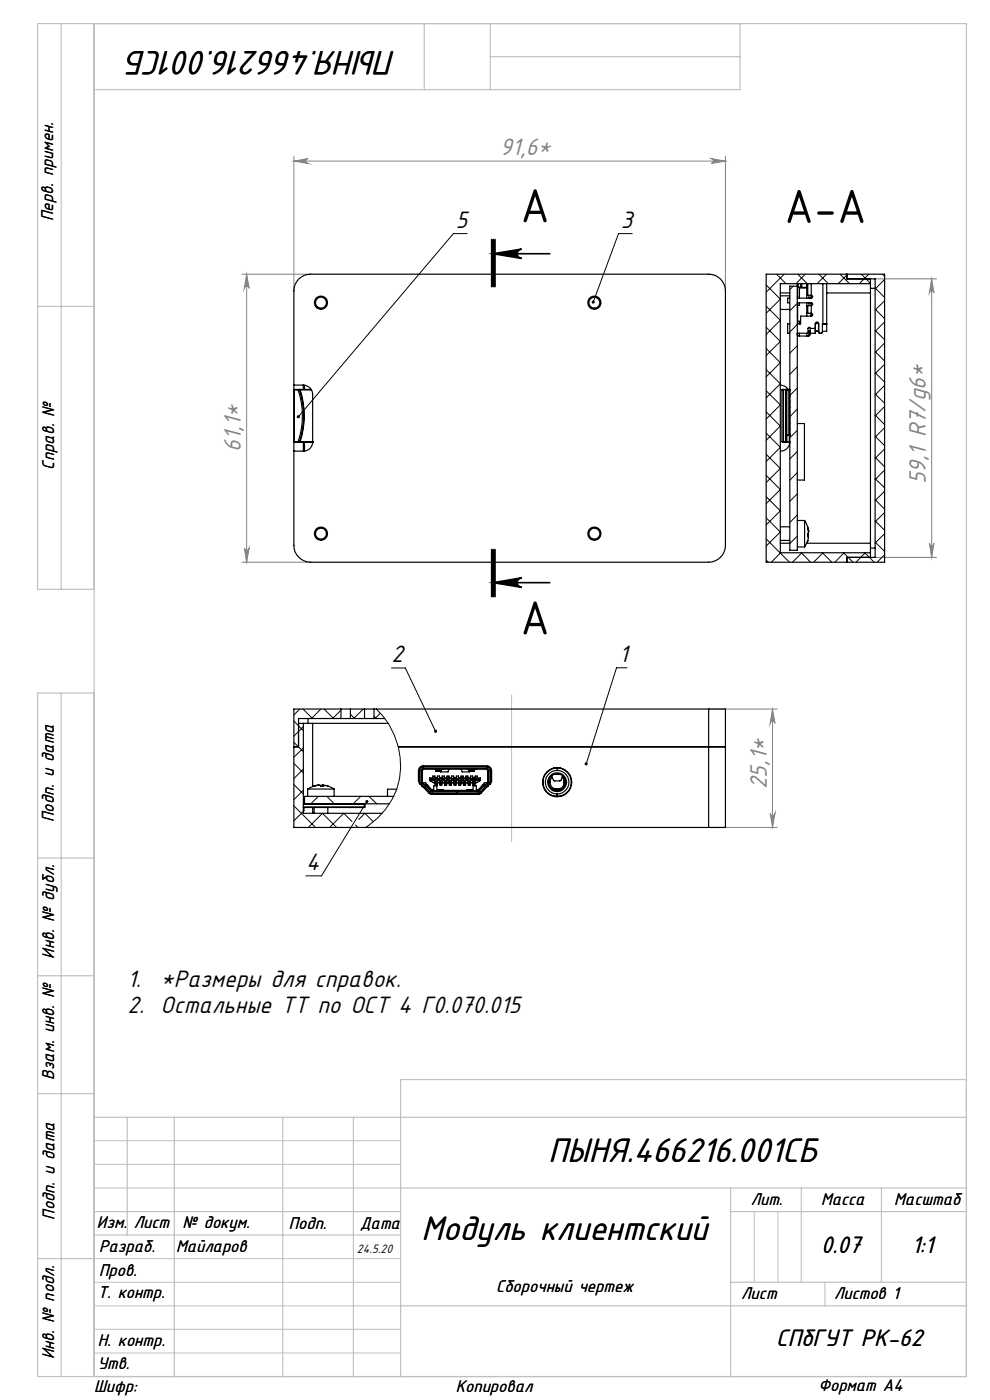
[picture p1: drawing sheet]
<svg xmlns="http://www.w3.org/2000/svg" width="210mm" height="297mm" viewBox="0 0 210 297" stroke-linecap="round" stroke-linejoin="round" font-family="sans-serif">
<path d="M104.3 50.8v10M104.6 53.8l6-1a.99 .99 0 0 0-.9 1 .99 .99 0 0 0 .9 1zM104.6 53.8h12M104.6 50.8v10M105 50.8v10M104.3 116.6v10M104.6 116.6v10M105 116.6v10zM104.6 123.6l6-1a1.01 1.01 0 0 0-.9 1 1.01 1.01 0 0 0 .9 1zM104.6 123.6h12" fill="none" stroke="#000" stroke-width=".35"/>
<g fill="none" stroke="#808080" stroke-width=".21">
<path d="M62.3 33.2v28.5M62.3 34.2h91.6M62.3 34.2l3-.5a.51 .51 0 0 0-.4 .5 .51 .51 0 0 0 .4 .5zM150.9 33.7l3 .5-3 .5a.51 .51 0 0 0 .4-.5 .51 .51 0 0 0-.4-.5zM153.9 33.2v28.5M51.3 58.2h14.6M52.3 58.2v61.1M52.3 58.2l.5 3a.51 .51 0 0 0-.5-.5 .51 .51 0 0 0-.5 .5zM185.6 59.2h13M197.6 59.2l.5 3a.49 .49 0 0 0-.5-.5 .49 .49 0 0 0-.5 .5zM197.6 59.2v59M51.3 119.3h14.6"/>
<path d="M51.8 116.3a.51 .51 0 0 0 .5 .4 .51 .51 0 0 0 .5-.4l-.5 3zM185.6 118.2h13M197.1 115.2a.49 .49 0 0 0 .5 .5 .49 .49 0 0 0 .5-.5l-.5 3zM150.3 150.4h14.6M163.9 150.4l.5 3.1a.51 .51 0 0 0-.5-.5 .51 .51 0 0 0-.5 .5zM163.9 150.4v25.1M150.3 175.5h14.6M163.4 172.5a.51 .51 0 0 0 .5 .5 .51 .51 0 0 0 .5-.5l-.5 3z"/>
</g>
<path d="M99.1 49.6h-2.9l-32.9 38.8M134.1 49.6h-2.9l-5.4 14.5M83 141.7h3l6.4 13.4M133 141.7h-2.2l-6.4 20.3M77.8 170l-9.6 15.8h-3.3" fill="none" stroke="#000" stroke-width=".21"/>
<path d="M108.5 147.4v31.1M20 242h65M20 247h65M20 252h65M160 257v15M165 257v15M20 277h65M20 272h65M20 267h65M20 287h65M20 282h65" fill="none" stroke="#c0c0c0" stroke-width=".21"/>
<g fill="none" stroke="#c0c0c0" stroke-width=".25">
<path d="M13 5v120M20 5v287M90 5v14M104 5v14M104 12h53M157 5v14h-137M8 65h12M20 125h-12v-120h197v287h-197v-145h12M13 147v145M8 182h12M8 207h12M8 232h12"/>
<path d="M20 237h185M27 237v25M37 237v55M60 237v55M75 237v55M205 229h-120v63M20 257h65M85 252h120M155 252v40M155 257h50M170 252v20M187 252v20"/>
<path d="M8 267h12M20 262h65M85 277h120M155 272h50M175 272v5"/>
</g>
<g fill="#000">
<path d="M104.6 53.8l6-1a.99 .99 0 0 0-.9 1 .99 .99 0 0 0 .9 1zM104.6 123.6l6-1a1.01 1.01 0 0 0-.9 1 1.01 1.01 0 0 0 .9 1z"/>
<path d="M92.1 154.9v.1a.33 .33 0 0 0 .1 .4 .33 .33 0 0 0 .3 0l-.1-.3 .1 .3 .2-.1a.34 .34 0 0 0-.1-.5 .34 .34 0 0 0-.5 .1zM124.1 161.8a.31 .31 0 0 0-.1 .3 .31 .31 0 0 0 .2 .2l.2-.3-.2 .3a.33 .33 0 0 0 .5-.3 .33 .33 0 0 0-.6-.2zM77.6 169.8a.32 .32 0 0 0 0 .5 .32 .32 0 0 0 .5-.1 .32 .32 0 0 0-.1-.4l-.2 .2 .2-.2zM63 88.2v.4l.3-.2-.2 .2a.33 .33 0 0 0 .4 0 .33 .33 0 0 0 0-.5 .33 .33 0 0 0-.5 .1zM125.6 63.8l-.1 .3 .1 .3 .2-.3-.1 .3a.33 .33 0 0 0 .4-.4 .33 .33 0 0 0-.5-.2z"/>
</g>
<g fill="#808080">
<path d="M62.3 34.2l3-.5a.51 .51 0 0 0-.4 .5 .51 .51 0 0 0 .4 .5zM150.9 33.7l3 .5-3 .5a.51 .51 0 0 0 .4-.5 .51 .51 0 0 0-.4-.5z"/>
<path d="M197.6 59.2l.5 3a.49 .49 0 0 0-.5-.5 .49 .49 0 0 0-.5 .5zM197.1 115.2a.49 .49 0 0 0 .5 .5 .49 .49 0 0 0 .5-.5l-.5 3z"/>
<path d="M163.4 172.5a.51 .51 0 0 0 .5 .5 .51 .51 0 0 0 .5-.5l-.5 3zM163.9 150.4l.5 3.1a.51 .51 0 0 0-.5-.5 .51 .51 0 0 0-.5 .5z"/>
<path d="M52.3 58.2l.5 3a.51 .51 0 0 0-.5-.5 .51 .51 0 0 0-.5 .5zM51.8 116.3a.51 .51 0 0 0 .5 .4 .51 .51 0 0 0 .5-.4l-.5 3z"/>
</g>
<g fill="none" stroke="#000" stroke-width=".21">
<path d="M164.7 58.2l2 2M166.3 58.2l-3.8 3.8M169.2 58.2l2 2M170.8 58.2l-2 2M173.7 58.2l2 2M175.3 58.2l-2 2M178.2 58.2l2 2M179.8 58.2l-2 2M182.7 58.2l1.9 1.9M184.3 58.2l-2 2M187.2 58.2l.4 .4M187.6 59.3l-2 2"/>
<path d="M162.5 60.5l3 3-3 3M162.5 64.9l3 3-3 3M162.5 69.4l3 3-3 3M162.5 73.9l3 3-3 3M162.5 78.4l3 3-3 3M168.3 60.7l-.8 .8M169.1 64.3l-1.6 1.6M169.1 73.3l-1.6 1.6M169.1 77.8l-1.6 1.6M169.1 68.8l-1.6 1.6M185.6 65.6l2 2M185.6 61.1l2 2"/>
<path d="M185.6 79.1l2 2M185.6 74.6l2 2M185.6 70.1l2 2M187.6 72.8l-2 2M187.6 63.8l-2 2M187.6 68.3l-2 2M187.6 77.3l-2 2M162.5 82.9l3 3-3 3M162.5 87.4l3 3-3 3M162.5 91.9l3 3-3 3M162.5 96.4l3 3-3 3M169.1 91.3l-1.6 1.6"/>
<path d="M169.1 95.8l-1.6 1.6M169.1 82.3l-1.6 1.6M169.1 86.8l-1.6 1.6M185.6 97l2 2M185.6 92.5l2 2M185.6 88l2 2.1M185.6 83.6l2 1.9M187.6 86.3l-2 2M187.6 90.7l-2 2M187.6 99.7l-2 2M187.6 81.8l-2 2M187.6 95.2l-2 2"/>
<path d="M162.5 100.9l3 3-3 3M162.5 105.4l3 3-3 3M162.5 109.9l3 3-3 2.9M162.5 118.8l.5 .5M162.5 114.3l5 5M165.6 117.3l-2 2M169.1 104.8l-1.6 1.6M169.1 109.3l-1.6 1.5M169.1 100.3l-1.6 1.6M169.1 113.7l-1.6 1.6M170 117.3l1.9 2M170.1 117.3l-2 2"/>
<path d="M174.4 117.3l2.1 2M174.6 117.3l-2 2M178.9 117.3l2 2M179.1 117.3l-2 2M183.4 117.3l2 2M183.6 117.3l-2 2M185.6 115l2 2M185.6 110.5l2 2M185.6 106l2 2M185.6 101.5l2 2M187.6 104.2l-2 2M187.6 108.7l-2 2"/>
<path d="M187.6 113.2l-2 2M187.6 117.7l-1.5 1.6M62.3 157.5l2 2M62.3 153l2 2M63.6 150.4l-1.3 1.3M64.3 150.4l2 2M64.3 154.2l-2 2M64.3 158.7l-2 2M68.1 150.4l-2 2M68.8 150.4l2 2M72.3 150.7l-1.7 1.7M74.3 151.5l.9 .9"/>
<path d="M77 150.4l-2 2M79.3 152l.5 .4M79.8 150.4a16.2 16.2 0 0 1 3.3 19.3 17.1 17.1 0 0 1-5.5 5.8M80.7 151.3l-1.1 1.1M62.3 175.4l.1 .1M62.3 171l4.6 4.5M62.3 166.4l2 2M62.3 162l2 2M64.3 163.2l-2 2M64.3 167.6l-2 2M64.3 172.2l-2 1.9M65.4 175.5l3-3 3 3"/>
<path d="M67.5 168.9l-1.6 1.6M69.3 168.9l1.6 1.6M74.6 174.3l-1.7-1.8-3 3M75.4 175l.5 .5M76.1 173.8l1.3-1.3 1.8 1.8M76.5 168.9l-1.6 1.6M78.3 168.9l1.6 1.6"/>
</g>
<g fill="none" stroke="#000" stroke-width=".25">
<path d="M162.5 58.2h25.1v61.1h-25.1zM179.6 58.2v1h6v59h-6v1.1M184.6 59.2v1M165.5 62.8h2M165.5 65.6h2M165.5 62.2h2M167.5 68.7h-.4v2h.4M167.5 63.2h-.4v1h.4M169.1 64.2h3a.3 .3 0 0 1 .3 .3 .3 .3 0 0 1-.3 .3M169.1 62.9h.1M169.1 62.6h.1M169.1 67h.1"/>
<path d="M169.1 60.2v56.5h-1.6v-56h1.6M169.1 71.1h.1M169.1 62.1h.1M169.1 61.5h.1M169.1 64.9h.1M169.1 65.2h.1M169.2 68.2h.4v.5M169.2 64.2v4.5M169.2 70.7v.6h2.4M169.3 60.2v.8M169.6 61.1h1.5v-.1h-1.9v2.2M169.6 61v2.2"/>
<path d="M169.6 64.2v.6h-.5M169.6 70.7v.6M169.8 60.2v.8M170.1 60.2v.8M171.1 60.2v3M171.1 64.2v2.9M171.1 70.7v.6M171.1 62.6h.2M171.1 66.5h.2M171.1 64.8h.2M171.3 62.6h.8M171.3 66.5h.8"/>
<path d="M171.3 64.8h.8M171.3 60.2v2.4M171.3 64.8v1.7M171.6 70.2h.3v.8l-.3 .3zM171.6 62.6v.6M171.6 64.2v.6M171.9 69.7a.25 .25 0 0 0-.3-.3 .25 .25 0 0 0-.2 .3v1h-2.3M171.9 69.7v1h1v-1M171.9 69.7h1M172 66.5v.6M172 62.6v.6M172 64.2v.6"/>
<path d="M172.1 66.5a.3 .3 0 0 1 .3 .3 .3 .3 0 0 1-.3 .3h-2.3v1.6h-.7M172.1 62.6a.3 .3 0 0 1 .3 .3 .3 .3 0 0 1-.3 .3h-3M172.1 60.2v2.4M172.1 64.8v1.7M172.1 62.6v.6M172.1 64.2v.6M172.1 66.5v.6M172.9 70.2h.7v-1.3a.34 .34 0 0 0-.3-.3 .34 .34 0 0 0-.3 .3v1.4h.7M174.6 68.7h.8M174.6 68.7l-.2 1.7-.2 .3h-.4l-.1-.2v-1.8a.37 .37 0 0 0-.4-.4 .37 .37 0 0 0-.4 .4v1M174.6 60.2v8.5M174.7 68.7l.7 .1"/>
<path d="M174.9 68.7v.1M175.4 68.7v.1M175.4 68.8v1.5h-1M175.4 60.2v8.5M175.4 62.2h9.2M184.6 60.2v2M184.6 60.2h-19.1v57.1h19.1M184.6 62.2v53M184.6 61.2h1M62.3 93.7l.1 .1M62.3 93.7h.1M62.3 82.7h.1"/>
<path d="M62.3 81.7v-20a3.5 3.5 0 0 1 3.6-3.5h84.4a3.6 3.6 0 0 1 3.6 3.5v54a3.6 3.6 0 0 1-3.6 3.6h-84.4a3.6 3.6 0 0 1-3.6-3.6v-20M62.3 93.7v2M62.3 81.7v1M62.3 82.7v11M62.3 95.7h2M62.3 81.7h2M62.4 82.6v.1M62.4 93.7v.1M62.4 82.6l-.1 .1M62.4 82.6h.9M62.4 82.7h.9M62.4 93.8h.9"/>
<path d="M62.4 93.7h.9M62.4 82.7v11M63.3 82.6v.1M63.3 93.7v.1M63.3 82.7a17.5 17.5 0 0 1 0 11M63.3 93.7h.2M63.3 82.6l.2 .1M63.5 82.7h-.2M63.5 82.7a17.1 17.1 0 0 1 0 11M63.5 93.7l-.2 .1M63.5 93.8h.2M63.5 82.6h.2"/>
<path d="M63.7 82.7a18.2 18.2 0 0 1 0 11M63.7 93.7v.1M63.7 82.6v.1M63.7 82.6h2.3M63.7 82.7h2.4M63.7 93.8h2.6M63.7 93.7h2.6M64.3 81.7a1.99 1.99 0 0 1 2 2v10a1.93 1.93 0 0 1-2 2M64.3 93.8v1.9M64.3 81.7v.9M64.6 81.7v.9M64.6 93.8v1.9"/>
<path d="M66.3 93.7v.1M66.3 93.8h.1M66.3 93.7h.1M165.5 81.7h.4a1.93 1.93 0 0 1 1.3 .9M165.9 82.7v11M165.9 93.7h.3M165.9 93.7l.3 .1M166.2 82.7v11M166.2 82.7h-.3M166.2 93.7v.1M166.2 82.6v.1M166.2 82.6l-.3 .1"/>
<path d="M166.2 82.6h.5M166.2 93.8h.5M166.2 93.7h.5M166.2 82.7h.5M166.7 82.7v11M166.7 82.7h.1M166.7 93.7v.1M166.7 93.8h.2M166.7 82.6v.1M166.7 82.6h.2M166.8 82.7h.1M166.8 93.7l.1 .1"/>
<path d="M166.8 93.7h-.1M166.8 82.7v11M166.9 92.2v.2M166.9 82.6l-.1 .1M166.9 82.6v.1M166.9 82.6h.5M166.9 82.7h.4M166.9 93.8h.5M166.9 92.2h.4M166.9 82.7v9.5M166.9 92.4v1.4M166.9 92.4h.5"/>
<path d="M167.3 92.2l.1 .2M167.3 82.7v9.5M167.4 93.8l.1-.1a1.99 1.99 0 0 1-2 2M167.4 82.6l-.1 .1M167.4 82.6h.1M167.4 82.6l.1 .1M167.4 92.4h.1M167.4 92.4v1.4M167.5 82.7h.1M167.5 92.2h.1M167.5 88.5h.1M167.5 87.6h.1"/>
<path d="M167.5 85.3h.1M167.5 86.2h.1M167.5 83h.1M167.5 83.9h.1M167.5 86.5h.1M167.5 87.4h.1M167.5 90.8h.1M167.5 89.9h.1M167.5 89.7h.1M167.5 88.8h.1M167.5 91h.1M167.5 92h.1"/>
<path d="M167.5 85.1h.1M167.5 84.2h.1M167.5 92.2l-.1 .2M169.1 89.8h1.5v12h-1.5M165.5 111.8h2M165.5 114.6h2M165.5 115.2h2M169.1 110.4h1.6M169.1 116h1.6M170.7 110.4l.6 1.3M170.7 110.4v5.6M171.1 115.2h13.5"/>
<path d="M171.3 114.7l-.6 1.3M171.3 114.7h.1M171.3 113.6h.2M171.4 112.3h.1M171.4 112.3l.1 .4M171.4 112.3l-.1-.6 .1 1.5M171.4 113.2h-.1v.6l.1-.2 .1 .2M171.4 113.2h-.1h.1l.1 .4M171.5 112.7h.1M171.5 113.8l-.2 .9M171.5 113.6v.1M184.6 115.2v2.1"/>
<path d="M184.6 117.3v.9M184.6 116.3h1M63.3 153.5h1M64.3 153.5h2M64.3 153.5v19h16.8M65.3 152.4v1.1M66.3 153.5h16M66.3 153.5v13.4M72.3 152.4h2M72.3 150.4h2M72.3 150.4h-10v25.1h88M72.3 152.4h-9v6h-1"/>
<path d="M72.3 150.4v2M74.3 150.4h3M74.3 152.4h3M74.3 150.4v2M77.3 152.4h2M77.3 150.4h2M77.3 150.4v2M79.3 150.4h71M79.3 152.4h2.3M79.3 150.4v2M84.5 158.4h69.4M150.3 150.4h3.6v25.1h-3.6"/>
<path d="M150.3 150.4v25.1M64.3 171.9h.2M64.3 171.4h.2M64.3 170.5h18.3M64.3 171.3h13M64.3 171.2h13M64.3 170.6h13M64.5 171.9l-.2 .2M64.5 171.4v.5M64.5 171.3v.1M65.3 167.4h5.6M65.3 167.4v1.5"/>
<path d="M66.3 171.3v1.2M66.6 166.8l-1.3 .6M66.6 171.3v1.2M67.2 166.6l-.6 .2M67.2 166.6h.1M67.5 166.6h.1M67.5 166.6h-.3M68.1 166.6l-1.5 .2M68.1 166.6l-.1 .2M68.1 166.6v.2M68.4 166.6h.2M68.4 166.6h-.3v.2"/>
<path d="M68.4 166.6v.2l.1-.2M68.5 166.6l1 .1 1.4 .7M68.5 166.6l.2 .2h-.7M69.5 171.3v1.2M70.9 167.4v1.5M77.2 170.5l.1 .1M77.3 170.6v.1M77.3 171.2v.1M77.3 171.2h.1M77.3 170.7l.1 .5M77.3 170.7v.5M77.4 171.2l-.1 .1"/>
<path d="M83.5 168.9h-18.9v1.6M84.1 167.4h-1.9v1.5M88.9 162.9l.5-.4h.4h13.5a1.09 1.09 0 0 1 1 1l-.1 2.5-2.5 2.4-10.1 .1-.5-.2-2.2-2.1-.1-.5v-2.2zM89 166l.1 .3M89.3 166l.4 .5M89.3 166h.2M89.3 163.5h.2M89.3 163.5v2.5M89.5 166.7l.1 .1M89.5 166l.2 .3M89.5 165.1h.1M89.5 164.4h.1"/>
<path d="M89.5 163.5v2.5M89.5 166.7v.1M89.6 166.8l.6 .1 1 1.2 .5 .2h5.2v-.6h-5.2M89.6 165.9l.7 .1 1.2 1.5h.5v-.8h.7v1h.3M89.6 162.7h13.9M89.6 163.3v2.9M89.6 166.8h.1M89.7 166.5l.6 .1M89.7 167h.3l1.2 1.4h1.8M89.7 166.3v.2M89.7 166.3l.6 .2M89.8 163l-.3 .2-.2 .3"/>
<path d="M89.8 163.2l-.3 .3M89.8 162.7a.85 .85 0 0 0-.8 .8v2.8M89.8 163.2l-.2 .3M89.8 163v.2M89.8 163h13.4M89.8 163.2h13.4M90.3 166.6l.2 .2M90.3 166.5l.3 .1M90.3 166.5v.1M90.5 166.8l.9 1M90.6 166.6l-.1 .2M90.6 166.6l.9 1.1"/>
<path d="M91.1 165.2h10.8M91.3 165.2l.2 .4M91.4 167.8l.3 .2M91.5 165.6v.2M91.5 165.6h10.1M91.5 165.8l.3 .2M91.5 167.7h.2M91.5 167.7l-.1 .1M91.7 168h5.2M91.7 167.7v.3M91.8 164.6h.5v.7h-.5zM91.8 165h-.7v.6l.4 .2"/>
<path d="M91.8 165.3h.5M91.8 165.1h.5M91.8 166h.5M91.8 166l.5 .1M92.3 163.2h.1M92.3 165h.5M92.3 163.2l.2 .1M92.3 165.8h.4v.7h-.4zM92.3 166h.4M92.3 165.9h.4M92.4 166v.2M92.4 166.2h.2"/>
<path d="M92.4 166.2v.3M92.5 163.5h1.1M92.5 163.3h1.1M92.5 163.3v.2M92.6 166v.2M92.6 166.2v.3M92.7 166h.6M92.7 166.1h.6M92.8 164.6h.4v.7h-.4zM92.8 165.3h.4M92.8 165.1h.4M93 168.4h.2"/>
<path d="M93 167.7h.1M93 167.6h1M93 167.6v.1M93 168.4v.1M93.2 168.4h1.7M93.2 168.4v.1M93.2 165h.6M93.3 165.8h.4v.7h-.4zM93.3 166h.4M93.3 165.9h.4M93.4 166v.2M93.4 166.2h.2"/>
<path d="M93.4 166.2v.3M93.6 163.3v.2M93.6 163.3h.1M93.6 166v.2M93.6 166.2v.3M93.7 166h.6M93.7 166.1h.6M93.8 163.2h.1M93.8 163.2l-.2 .1M93.8 164.6h.5v.7h-.5zM93.8 165.3h.5M93.8 165.1h.5"/>
<path d="M94 167.7h.1M94 167.7h5.1M94 167.6v.1M94.3 165h.5M94.3 165.8h.5v.7h-.5zM94.3 166h.5M94.3 165.9h.5M94.4 166v.2M94.4 166.2h.2M94.4 166.2v.3M94.6 166v.2M94.6 166.2v.3"/>
<path d="M94.8 166h.5M94.8 166.1h.5M94.8 164.6h.5v.7h-.5zM94.8 165.3h.5M94.8 165.1h.5M94.9 168.4h.2M94.9 168.4v.1M95.1 168.4h2.8M95.1 168.4v.1M95.2 163.2l-.2 .6h-1.6v-.2M95.3 165h.5M95.3 165.8h.4v.7h-.4z"/>
<path d="M95.3 166h.4M95.3 165.9h.4M95.4 166v.2M95.4 166.2h.2M95.4 166.2v.3M95.6 166v.2M95.6 166.2v.3M95.7 166h.6M95.7 166.1h.6M95.8 164.6h.4v.7h-.4zM95.8 165.3h.4M95.8 165.1h.4"/>
<path d="M96.2 165h.6M96.3 165.8h.4v.7h-.4zM96.3 166h.4M96.3 165.9h.4M96.4 166v.2M96.4 166.2h.2M96.4 166.2v.3M96.6 166v.2M96.6 166.2v.3M96.7 166h.6M96.7 166.1h.6M96.8 164.6h.5v.7h-.5z"/>
<path d="M96.8 165.3h.5M96.8 165.1h.5M97 168h4.3M97.3 165h.5M97.3 165.8h.5v.7h-.5zM97.3 166h.5M97.3 165.9h.5M97.4 166v.2M97.4 166.2h.2M97.4 166.2v.3M97.6 166v.2M97.6 166.2v.3"/>
<path d="M97.8 166h.5M97.8 166.1h.5M97.8 164.6h.4v.7h-.4zM97.8 165.3h.4M97.8 165.1h.4M97.8 163.2l.2 .6h1.6l.1-.2M97.9 168.4h.3M97.9 168.4v.1M98.2 168.4h1.6M98.2 168.4v.1M98.2 165h.6M98.3 165.8h.4v.7h-.4z"/>
<path d="M98.3 166h.4M98.3 165.9h.4M98.4 166v.2M98.4 166.2h.2M98.4 166.2v.3M98.6 166v.2M98.6 166.2v.3M98.7 166h.6M98.7 166.1h.6M98.8 164.6h.4v.7h-.4zM98.8 165.3h.4M98.8 165.1h.4"/>
<path d="M99.1 167.7h.1M99.1 167.6h1M99.1 167.6v.1M99.2 165h.6M99.3 163.2h.1M99.3 163.2l.1 .1M99.3 165.8h.4v.7h-.4zM99.3 166h.4M99.3 165.9h.4M99.4 166v.2M99.4 166.2h.2M99.4 166.2v.3"/>
<path d="M99.4 163.3h1.2M99.4 163.3h.1M99.5 163.5h1.1M99.5 163.3h1.1M99.5 163.3v.2M99.6 166v.2M99.6 166.2v.3M99.7 166h.6M99.7 166.1h.6M99.8 164.6h.5v.7h-.5zM99.8 165.3h.5M99.8 165.1h.5"/>
<path d="M99.8 168.4h.3M99.8 168.4v.1M100.1 167.7h.1M100.1 167.6v.1M100.1 168.4v.1M100.3 165h.5M100.3 165.8h.5v.7h-.5zM100.3 166h.5M100.3 165.9h.5M100.4 166v.2M100.4 166.2h.2M100.4 166.2v.3"/>
<path d="M100.6 163.3v.2M100.6 166v.2M100.6 166.2v.3M100.8 166h.4M100.8 164.6h.4v.7h-.4zM100.8 163.2h.1M100.8 163.2l-.2 .1M100.8 165.3h.4M100.8 165.1h.4M101.2 166l-.4 .1M101.2 165h.7v.6l-.3 .2M101.3 167.7v.3"/>
<path d="M101.5 167.7h-.2M101.5 167.7l.2 .1M101.6 165.6v.2M101.6 165.8l-.4 .2M101.7 167.8l-.4 .2M101.7 165.2l-.1 .4M102.4 166.6l-.9 1.1M102.4 166.6l.2 .2M102.6 166.8l-.9 1M102.7 166.5l-.3 .1M102.7 166.5l.1 .1M102.8 166.6l-.2 .2"/>
<path d="M103.2 162.7a.85 .85 0 0 1 .8 .8v2.8M103.2 163l.4 .2 .1 .3M103.2 163.2l.3 .3M103.2 163v.2M103.3 167l-1.4 1.4h-1.8M103.3 166.3l.1 .2M103.3 166.3l-.6 .2M103.4 166.5l-.6 .1M103.5 166.8l-.7 .1-1.2 1.3-4.6 .1v-.6h4.3M103.5 165.1h.1M103.5 163.3v2.9M103.5 166.8h.1"/>
<path d="M103.5 165.9l-.7 .1-1.3 1.5h-.5v-.8h-.6v1h-.3M103.5 164.4h.1M103.5 164.8h.1M103.5 166l-.2 .3M103.5 166h.2M103.5 163.5h.2M103.5 163.5v2.5M103.5 166.7v.1M103.6 166.7l-.1 .1M103.7 166v.2l-.3 .3M103.7 163.5v2.5M104 166l-.1 .3"/>
<path d="M116.2 165.9a2.01 2.01 0 0 1 2-1.9 2.01 2.01 0 0 1 2 1.9M116.2 165.9a2.01 2.01 0 0 0 2 2 2.01 2.01 0 0 0 2-2M116.2 165.9h.5M116.4 165.6v.7M116.7 165.9a1.43 1.43 0 0 0 .7 1.3v.4M117 164.6l.5 1.1 1.5-.1 .3-1M117.1 164.9l-.3 .5-.1 .5M117.4 168.9h1.6M117.4 162.9h1.6M117.6 164.2h1.1M117.7 167.4h1M117.7 167.4v.3"/>
<path d="M117.8 164.2h.8M117.8 167.7h.7M118.2 163.4a2.5 2.5 0 0 0-2.5 2.5 2.5 2.5 0 0 0 2.5 2.5M118.2 168.4v.5M118.2 162.9a3 3 0 0 0-3 3 3 3 0 0 0 3 3M118.2 162.9v.5M118.2 163.4a2.5 2.5 0 0 1 2.5 2.5 2.5 2.5 0 0 1-2.5 2.5M118.2 162.9a3 3 0 0 1 3 3 3 3 0 0 1-3 3M118.7 167.4v.3M119.2 164.9l.5 1M119.7 165.9a1.56 1.56 0 0 1-.8 1.3v.4M119.7 165.9h.1"/>
<path d="M119.7 165v1.9M120 165.9h.2M120 165.7v.5"/>
<circle cx="68.1" cy="64.2" r="1.16"/>
<circle cx="68.1" cy="64.2" r="1.4"/>
<circle cx="126.1" cy="64.2" r="1.16"/>
<circle cx="126.1" cy="64.2" r="1.4"/>
<circle cx="68.1" cy="113.2" r="1.17"/>
<circle cx="68.1" cy="113.2" r="1.4"/>
<circle cx="126.1" cy="113.2" r="1.4"/>
<circle cx="126.1" cy="113.2" r="1.16"/>
<circle cx="118.2" cy="165.9" r="3.1"/>
<circle cx="118.2" cy="165.9" r="1.79"/>
</g>
<g font-size="10.9">
<text x="110.4" y="47.2">A</text>
<text x="166.4" y="47.3">A-A</text>
<text x="110.4" y="134.6">A</text>
</g>
<g font-size="8">
<text x="84" y="10.7" transform="rotate(-180 84 10.7)">ПЫНЯ.466216.001СБ</text>
<text x="116.4" y="246.6">ПЫНЯ.466216.001СБ</text>
<text x="89.4" y="263.1">Модуль клиентский</text>
</g>
<g font-size="5.6" fill="#808080">
<text x="106.1" y="32.9">91,6*</text>
<text x="51.1" y="95.9" transform="rotate(-90 51.1 95.9)">61,1*</text>
<text x="196.4" y="102.8" transform="rotate(-90 196.4 102.8)">59,1 R7/g6*</text>
<text x="162.6" y="167.4" transform="rotate(-90 162.6 167.4)">25,1*</text>
</g>
<g font-size="5.6">
<text x="96.7" y="48.3">5</text>
<text x="131.7" y="48.3">3</text>
<text x="83.1" y="140.4">2</text>
<text x="131.3" y="140.4">1</text>
<text x="64.9" y="184.5">4</text>
<text x="27.1" y="209.3">1.</text>
<text x="34.1" y="209.3">*Размеры для справок.</text>
<text x="27.1" y="214.8">2. Остальные ТТ по ОСТ 4 Г0.070.015</text>
<text x="174.2" y="265.7">0.07</text>
<text x="193.4" y="265.8">1:1</text>
<text x="164.6" y="285.6">СПбГУТ РК-62</text>
</g>
<g font-size="4">
<text x="11.3" y="46.9" transform="rotate(-90 11.3 46.9)">Перв. примен.</text>
<text x="11.5" y="99.6" transform="rotate(-90 11.5 99.6)">Справ. №</text>
<text x="11.4" y="174.4" transform="rotate(-90 11.4 174.4)">Подп. и дата</text>
<text x="11.5" y="203.4" transform="rotate(-90 11.5 203.4)">Инв. № дубл.</text>
<text x="11.5" y="229" transform="rotate(-90 11.5 229)">Взам. инв. №</text>
<text x="159.2" y="255.6">Лит.</text>
<text x="174.2" y="255.6">Масса</text>
<text x="189.7" y="255.6">Масштаб</text>
<text x="11.5" y="258.8" transform="rotate(-90 11.5 258.8)">Подп. и дата</text>
<text x="20.6" y="260.5">Изм.</text>
<text x="28.4" y="260.5">Лист</text>
<text x="38.7" y="260.5">№ докум.</text>
<text x="61.3" y="260.6">Подп.</text>
<text x="76.4" y="260.6">Дата</text>
<text x="21" y="265.6">Разраб.</text>
<text x="37.4" y="265.6">Майларов</text>
<text x="20.7" y="275.4">Т. контр.</text>
<text x="21" y="270.8">Пров.</text>
<text x="105.2" y="274.1">Сборочный чертеж</text>
<text x="157.2" y="275.6">Лист</text>
<text x="176.9" y="275.6">Листов 1</text>
<text x="20.7" y="285.6">Н. контр.</text>
<text x="11.5" y="288.4" transform="rotate(-90 11.5 288.4)">Инв. № подл.</text>
<text x="20.7" y="290.4">Утв.</text>
<text x="20" y="295.3">Шифр:</text>
<text x="96.7" y="295.3">Копировал</text>
<text x="173.6" y="295.1">Формат A4</text>
</g>
<text font-size="2.9" x="75.7" y="265.7">24.5.20</text>
</svg>
